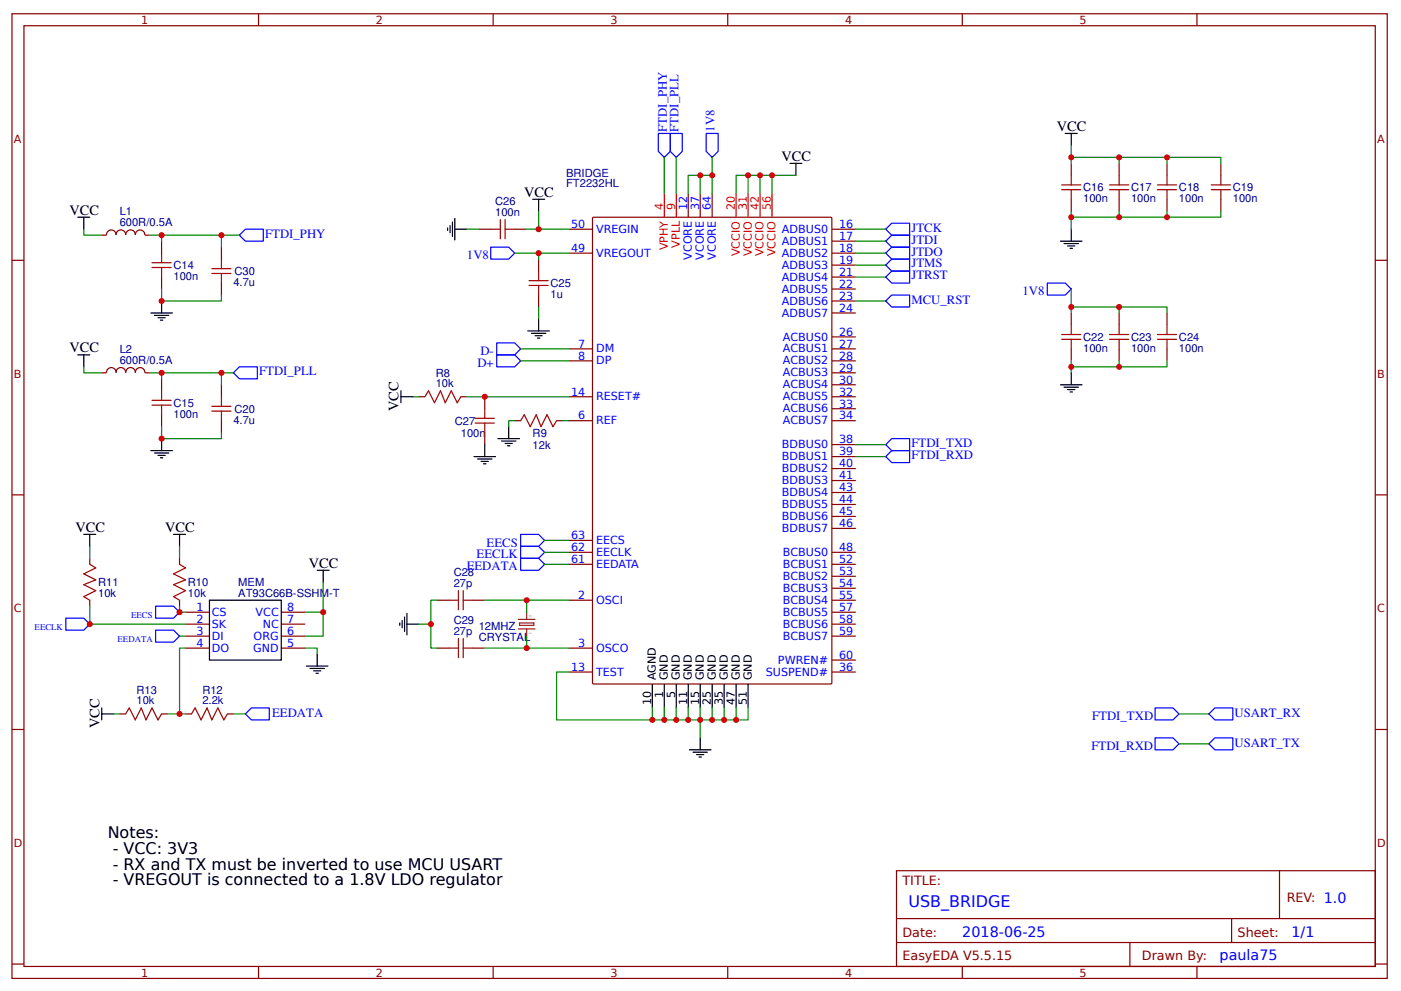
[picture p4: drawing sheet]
<svg xmlns="http://www.w3.org/2000/svg" width="310mm" height="219mm" viewBox="0 0 310 219" stroke-linecap="round" stroke-linejoin="round" font-family="sans-serif">
<g fill="none" stroke="#800" stroke-width=".26">
<path d="M2.6 3h304.1v213.3h-304.1zM5.3 5.7h298.7v208h-298.7zM57.1 3v2.7M109 3v2.7M160.9 3v2.7M212.7 3v2.7M264.6 3v2.7M236.8 36.1v2.7M247.4 36.1v2.7M258 36.1v2.7M269.9 36.1v2.7M2.6 57.5h2.7"/>
<path d="M22.5 52h1M27.8 52a1.06 1.06 0 0 0-1.1-1.2 1.06 1.06 0 0 0-1 1.2 1.06 1.06 0 0 0-1.1-1.2 1.06 1.06 0 0 0-1.1 1.2M27.8 52a1.06 1.06 0 0 1 1.1-1.2 1.06 1.06 0 0 1 1 1.2M29.9 52a1.04 1.04 0 0 1 1.1-1.2 1.04 1.04 0 0 1 1 1.2M32 52h1.1M35.7 53.3v2.7M48.9 54.6v2.7M105.8 50.7h2.7M113.8 50.7h2.6M119.1 57.3v2.6M125.7 50.7h5.3M125.7 56h5.3"/>
<path d="M131.1 48.1l52.5-.1 .2 .2 .1 102.7-.1 .3h-52.6l-.2-.1v-102.8zM152.1 42.7v5.3M154.8 42.7v5.3M157.4 42.7v5.3M183.9 50.7h5.3M183.9 53.3h5.3M183.9 56h5.3M183.9 58.6h5.3M236.8 44.1v2.6M247.4 44.1v2.6M258 44.1v2.6M269.9 44.1v2.6"/>
<path d="M304 57.5h2.7M35.7 61.3v2.6M48.9 62.6v2.6M119.1 65.2v2.7M125.7 77.1h5.3M125.7 79.8h5.3M183.9 77.1h5.3M183.9 79.8h5.3M183.9 61.3h5.3M183.9 63.9h5.3M183.9 66.5h5.3M183.9 69.2h5.3"/>
<path d="M183.9 74.5h5.3M236.8 69.2v2.6M236.8 77.1v2.7M247.4 69.2v2.6M247.4 77.1v2.7M258 69.2v2.6M258 77.1v2.7M27.8 82.4a1.06 1.06 0 0 0-1.1-1.1 1.06 1.06 0 0 0-1 1.1 1.06 1.06 0 0 0-1.1-1.1 1.06 1.06 0 0 0-1.1 1.1h-1M27.8 82.4a1.06 1.06 0 0 1 1.1-1.1 1.06 1.06 0 0 1 1 1.1M29.9 82.4a1.04 1.04 0 0 1 1.1-1.1 1.04 1.04 0 0 1 1 1.1h1.1M35.7 83.7v2.7M35.7 91.7v2.6"/>
<path d="M48.9 85.1v2.6M48.9 93v2.6M92.6 87.7h1.3M101.9 87.7h1.3M107.2 87.7v2.7M107.2 95.6v2.7M113.8 93h1.3M123 93h1.4M125.7 93h5.3M125.7 87.7h5.3M183.9 93h5.3M183.9 87.7h5.3"/>
<path d="M183.9 82.4h5.3M183.9 85.1h5.3M183.9 90.4h5.3M183.9 98.3h5.3M2.6 109.4h2.7M125.7 119.5h5.3M183.9 100.9h5.3M183.9 103.6h5.3M183.9 106.2h5.3M183.9 108.9h5.3M183.9 111.5h5.3M183.9 114.2h5.3"/>
<path d="M183.9 116.8h5.3M304 109.4h2.7M19.8 123.4v1.4M19.8 132.7v1.3M39.7 123.4v1.4M39.7 132.7v1.3M41 135.3h5.3M41 138h5.3M62.2 135.3h5.3M62.2 138h5.3M96.6 132.7h2.6M104.5 132.7h2.7"/>
<path d="M125.7 132.7h5.3M125.7 122.1h5.3M125.7 124.8h5.3M183.9 132.7h5.3M183.9 122.1h5.3M183.9 124.8h5.3M183.9 127.4h5.3M183.9 130h5.3M183.9 135.3h5.3M183.9 138h5.3M26.5 157.8h1.3M35.7 157.8h1.3"/>
<path d="M41 143.3h5.3M41 140.6h5.3M41 157.8h1.3M50.3 157.8h1.3M62.2 143.3h5.3M62.2 140.6h5.3M96.6 143.3h2.6M104.5 143.3h2.7M125.7 143.3h5.3M125.7 148.6h5.3M183.9 148.6h5.3M183.9 140.6h5.3"/>
<path d="M183.9 145.9h5.3M2.6 161.3h2.7M304 161.3h2.7M198.2 192.5h105.8v21.2h-105.8zM282.8 192.5v10.6M2.6 213.1h2.7M57.1 213.7v2.6M109 213.7v2.6M160.9 213.7v2.6M198.2 203.1h105.8M198.2 208.4h105.8M212.7 213.7v2.6"/>
<path d="M249.8 208.4v5.3M264.6 213.7v2.6M272.3 203.1v5.3M304 213.1h2.7"/>
</g>
<g fill="none" stroke="#000" stroke-width=".26">
<path d="M174.6 36.1h2.7M175.9 36.1v2.7M235.5 29.5h2.6M236.8 29.5v2.6M17.2 48h2.6M18.5 48v2.7M99 50.4v.5M99.5 49.9v1.6M100 49.1v3.2M100.5 50.7h2.7M100.5 48.3v4.7M117.7 44.1h2.7"/>
<path d="M119.1 44.1v2.6M234.4 53.3h4.8M235.2 53.8h3.2M236 54.4h1.6M236.5 54.9h.6M236.8 50.7v2.6M17.2 78.4h2.6M18.5 78.4v2.7M33.3 69.2h4.8M34.1 69.7h3.2M34.9 70.2h1.6M35.5 70.8h.5"/>
<path d="M35.7 66.5v2.7M116.7 73.2h4.7M117.5 73.7h3.1M118.3 74.2h1.6M118.8 74.7h.5M119.1 70.5v2.7M33.3 99.6h4.8M35.7 97v2.6M88.6 87.7h2.7M88.6 86.4v2.6M107.2 98.3v2.6M110.1 97h4.7"/>
<path d="M110.9 97.5h3.1M111.7 98h1.5M112.2 98.6h.5M112.4 94.3v2.7M234.4 85.1h4.8M235.2 85.6h3.2M236 86.1h1.6M236.5 86.7h.6M236.8 82.4v2.7M18.5 118.1h2.7M19.8 118.1v2.7M34.1 100.1h3.2"/>
<path d="M34.9 100.7h1.6M35.5 101.2h.5M38.4 118.1h2.6M39.7 118.1v2.7M104.8 100.9h4.7M105.6 101.5h3.1M106.4 102h1.5M106.9 102.5h.5M46.3 132.7h15.9v13.2h-15.9zM70.1 126.1h2.7M71.4 126.1v2.6M88.4 137.7v.5"/>
<path d="M88.9 137.2v1.6M89.4 136.4v3.2M90 138h2.6M90 135.6v4.8M22.5 157.8h2.6M22.5 156.5v2.6M67.7 147.2h4.8M68.5 147.8h3.2M69.3 148.3h1.6M69.8 148.8h.6M70.1 144.6v2.6M144.2 151.2v5.3"/>
<path d="M146.8 151.2v5.3M149.5 151.2v5.3M152.1 151.2v5.3M154.8 151.2v5.3M157.4 151.2v5.3M160.1 151.2v5.3M162.7 151.2v5.3M165.4 151.2v5.3M152.4 165.8h4.8M153.2 166.3h3.2M154 166.8h1.6M154.5 167.3h.5"/>
<path d="M154.8 163.1v2.7"/>
</g>
<path d="M146.8 42.7v5.3M149.5 42.7v5.3M162.7 42.7v5.3M165.4 42.7v5.3M168 42.7v5.3M170.7 42.7v5.3" fill="none" stroke="#f00" stroke-width=".26"/>
<g fill="none" stroke="#080" stroke-width=".26">
<path d="M146.8 34.8v7.9M149.5 34.8v7.9M154.8 38.8h-2.7v3.9M157.4 34.8v4M165.4 38.8v3.9M168 38.8v3.9M170.7 38.8v3.9M175.9 38.8h-13.2v3.9M236.8 34.8h33.1v1.3M236.8 32.1v4M247.4 34.8v1.3M258 34.8v1.3"/>
<path d="M18.5 50.7v1.3h4M33.1 52h2.6v1.3M35.7 52h13.2v2.6M48.9 52h4M103.2 50.7h2.6M113.8 56h11.9M116.4 50.7h2.7M119.1 46.7v4h6.6M119.1 56v1.3M154.8 42.7v-3.9h2.6v3.9M189.2 50.7h6.6M189.2 53.3h6.6"/>
<path d="M189.2 56h6.6M189.2 58.6h6.6M236.8 46.7v1.3M247.4 46.7v1.3M258 46.7v1.3M269.9 46.7v1.3h-33.1v2.7M35.7 63.9v2.6h13.2v-1.3M115.1 77.1h10.6M115.1 79.8h10.6M119.1 67.9v2.6M189.2 61.3h6.6M189.2 66.5h6.6"/>
<path d="M236.8 67.9h21.2v1.3M236.8 63.9v5.3M236.8 79.8v1.3M247.4 67.9v1.3M247.4 79.8v1.3M258 79.8v1.3h-21.2v1.3M18.5 81.1v1.3h4M33.1 82.4h2.6v1.3M35.7 94.3v2.7h13.2v-1.4M35.7 82.4h13.2M51.6 82.4h-2.7v2.7M91.3 87.7h1.3"/>
<path d="M103.2 87.7h22.5M113.8 93h-1.4v1.3M124.4 93h1.3M189.2 98.3h6.6M120.4 119.5h5.3M189.2 100.9h6.6M19.8 134v4h21.2M19.8 120.8v2.6M39.7 134v1.3h1.3M39.7 120.8v2.6M71.4 128.7v6.6h-3.9M71.4 135.3v5.3h-3.9"/>
<path d="M92.6 138h2.6M96.6 132.7h-1.4v10.6h1.4M107.2 132.7h9.2M120.4 122.1h5.3M120.4 124.8h5.3M125.7 132.7h-9.3v2.6M25.1 157.8h1.4M39.7 140.6h1.3M39.7 157.8h1.3M41 143.3h-1.3v14.5h-2.7M51.6 157.8h2.6M67.5 143.3h2.6v1.3"/>
<path d="M107.2 143.3h9.2M116.4 140.6v2.7h9.3M125.7 148.6h-2.7v10.5h21.2M144.2 156.5v2.6h21.2v-2.6M146.8 156.5v2.6M149.5 156.5v2.6M152.1 156.5v2.6M154.8 156.5v6.6M157.4 156.5v2.6M160.1 156.5v2.6M162.7 156.5v2.6M260.6 157.8h6.6"/>
<path d="M260.6 164.4h6.6"/>
</g>
<g fill="none" stroke="#00f" stroke-width=".26">
<path d="M145.5 29.5h2.7v4l-1.4 1.3-1.3-1.3zM148.2 29.5h2.6v4l-1.3 1.3-1.3-1.3zM156.1 29.5h2.6v4l-1.3 1.3-1.3-1.3zM52.9 52l1.3-1.3h4v2.6h-4zM108.5 54.6h3.9l1.4 1.4-1.4 1.3h-3.9zM195.8 53.3l1.3-1.3h4v2.6h-4zM195.8 56l1.3-1.4h4v2.7h-4zM197.1 49.3h4v2.7h-4l-1.3-1.3zM197.1 57.3h4v2.6h-4l-1.3-1.3zM197.1 59.9h4v2.7h-4l-1.3-1.3zM109.8 75.8h4l1.3 1.3-1.3 1.3h-4zM109.8 78.4h4l1.3 1.4-1.3 1.3h-4z"/>
<path d="M195.8 66.5l1.3-1.3h4v2.7h-4zM231.5 62.6h4l1.3 1.3-1.3 1.3h-4zM51.6 82.4l1.3-1.3h4v2.6h-4zM195.8 98.3l1.3-1.3h4v2.6h-4zM115.1 118.1h4l1.3 1.4-1.3 1.3h-4zM195.8 100.9l1.3-1.3h4v2.7h-4zM14.6 136.7h3.9l1.3 1.3-1.3 1.3h-3.9zM34.4 134h4l1.3 1.3-1.3 1.4h-4zM34.4 139.3h4l1.3 1.3-1.3 1.3h-4zM115.1 120.8h4l1.3 1.3-1.3 1.3h-4zM115.1 123.4h4l1.3 1.4-1.3 1.3h-4zM54.2 157.8l1.4-1.3h3.9v2.6h-3.9z"/>
<path d="M255.3 156.5h4l1.3 1.3-1.3 1.3h-4zM267.2 157.8l1.4-1.3h3.9v2.6h-3.9zM255.3 163.1h4l1.3 1.3-1.3 1.4h-4zM267.2 164.4l1.4-1.3h3.9v2.7h-3.9z"/>
</g>
<g fill="none" stroke="#a00000" stroke-width=".26">
<path d="M236.8 38.8v2.1M247.4 38.8v2.1M258 38.8v2.1M269.9 38.8v2.1M33.6 59.1h4.2M33.6 58.1h4.2M35.7 56v2.1M35.7 59.1v2.2M46.8 59.4h4.3M48.9 57.3v2.1M108.5 50.7h2.1M110.6 48.6v4.2"/>
<path d="M111.7 48.6v4.2M111.7 50.7h2.1M119.1 59.9v2.1M234.7 41.9h4.2M234.7 40.9h4.2M236.8 41.9v2.2M245.3 41.9h4.2M245.3 40.9h4.2M247.4 41.9v2.2M255.9 41.9h4.2M255.9 40.9h4.2M258 41.9v2.2"/>
<path d="M267.8 41.9h4.2M267.8 40.9h4.2M269.9 41.9v2.2M46.8 60.5h4.3M48.9 60.5v2.1M116.9 63.1h4.3M116.9 62h4.3M119.1 63.1v2.1M234.7 75h4.2M234.7 74h4.2M236.8 71.8v2.2M236.8 75v2.1"/>
<path d="M245.3 75h4.2M245.3 74h4.2M247.4 71.8v2.2M247.4 75v2.1M255.9 75h4.2M255.9 74h4.2M258 71.8v2.2M258 75v2.1M33.6 89.6h4.2M33.6 88.5h4.2M35.7 86.4v2.1M35.7 89.6v2.1"/>
<path d="M46.8 90.9h4.3M46.8 89.8h4.3M48.9 87.7v2.1M48.9 90.9v2.1M93.9 87.7l.8-1.3 1.3 2.6 1.4-2.6 1 2.6 1.3-2.6 1.4 2.6 .8-1.3M105 93.5h4.3M105 92.5h4.3M107.2 90.4v2.1M107.2 93.5v2.1M115.1 93l.8-1.3 1.3 2.6 1.3-2.6 1.1 2.6 1.3-2.6 1.3 2.6 .8-1.3M19.8 124.8l1.4 .7-2.7 1.4 2.7 1.3-2.7 1 2.7 1.4-2.7 1.3 1.3 .8M39.7 124.8l1.3 .7-2.6 1.4 2.6 1.3-2.6 1 2.6 1.4-2.6 1.3 1.3 .8"/>
<path d="M99.2 132.7h2.1M101.3 130.6v4.2M102.4 130.6v4.2M102.4 132.7h2.1M27.8 157.8l.8-1.3 1.3 2.6 1.3-2.6 1.1 2.6 1.3-2.6 1.3 2.6 .8-1.3M42.3 157.8l.8-1.3 1.3 2.6 1.4-2.6 1 2.6 1.4-2.6 1.3 2.6 .8-1.3M99.2 143.3h2.1M101.3 141.2v4.2M102.4 141.2v4.2M102.4 143.3h2.1"/>
</g>
<path d="M114.6 136.9h3.7M114.6 139h3.7M114.8 137.7h3.2v.5h-3.2zM116.4 135.3v1.6M116.4 139v1.6" fill="none" stroke="#8d2323" stroke-width=".26"/>
<g fill="#c00">
<circle cx="35.7" cy="66.5" r=".66"/>
<circle cx="35.7" cy="52" r=".66"/>
<circle cx="48.9" cy="52" r=".66"/>
<circle cx="35.7" cy="82.4" r=".66"/>
<circle cx="35.7" cy="97" r=".66"/>
<circle cx="39.7" cy="157.8" r=".66"/>
<circle cx="19.8" cy="138" r=".66"/>
<circle cx="95.3" cy="138" r=".66"/>
<circle cx="107.2" cy="87.7" r=".66"/>
<circle cx="144.2" cy="159.1" r=".66"/>
<circle cx="119.1" cy="50.7" r=".66"/>
<circle cx="247.4" cy="81.1" r=".66"/>
<circle cx="236.8" cy="67.9" r=".66"/>
<circle cx="258" cy="48" r=".66"/>
<circle cx="236.8" cy="48" r=".66"/>
<circle cx="247.4" cy="34.8" r=".66"/>
<circle cx="236.8" cy="34.8" r=".66"/>
<circle cx="157.4" cy="38.8" r=".66"/>
<circle cx="154.8" cy="38.8" r=".66"/>
<circle cx="168" cy="38.8" r=".66"/>
<circle cx="146.8" cy="159.1" r=".66"/>
<circle cx="152.1" cy="159.1" r=".66"/>
<circle cx="157.4" cy="159.1" r=".66"/>
<circle cx="162.7" cy="159.1" r=".66"/>
<circle cx="160.1" cy="159.1" r=".66"/>
<circle cx="154.8" cy="159.1" r=".66"/>
<circle cx="149.5" cy="159.1" r=".66"/>
<circle cx="165.4" cy="38.8" r=".66"/>
<circle cx="170.7" cy="38.8" r=".66"/>
<circle cx="258" cy="34.8" r=".66"/>
<circle cx="247.4" cy="48" r=".66"/>
<circle cx="247.4" cy="67.9" r=".66"/>
<circle cx="236.8" cy="81.1" r=".66"/>
<circle cx="119.1" cy="56" r=".66"/>
<circle cx="116.4" cy="132.7" r=".66"/>
<circle cx="116.4" cy="143.3" r=".66"/>
<circle cx="71.4" cy="135.3" r=".66"/>
<circle cx="39.7" cy="135.3" r=".66"/>
<circle cx="48.9" cy="82.4" r=".66"/>
</g>
<g font-size="3.5">
<text x="23.8" y="185.2">Notes:</text>
<text x="24.9" y="188.7">- VCC: 3V3</text>
<text x="24.9" y="192.2">- RX and TX must be inverted to use MCU USART</text>
<text x="24.9" y="195.7">- VREGOUT is connected to a 1.8V LDO regulator</text>
</g>
<text font-size="3.5" fill="#00f" x="200.8" y="200.4">USB_BRIDGE</text>
<g font-size="3.2">
<text x="233.6" y="29">VCC</text>
<text x="172.8" y="35.6">VCC</text>
<text x="15.3" y="47.5">VCC</text>
<text x="115.9" y="43.5">VCC</text>
<text x="15.3" y="77.9">VCC</text>
<text x="88.1" y="90.9" transform="rotate(-90 88.1 90.9)">VCC</text>
<text x="16.7" y="117.6">VCC</text>
<text x="36.5" y="117.6">VCC</text>
<text x="68.3" y="125.5">VCC</text>
<text x="22" y="161" transform="rotate(-90 22 161)">VCC</text>
</g>
<g font-size="3.2" fill="#00f">
<text x="212.7" y="207">2018-06-25</text>
<text x="285.5" y="207">1/1</text>
<text x="269.6" y="212.3">paula75</text>
</g>
<g font-size="2.8" fill="#00f">
<text x="147.4" y="29.1" transform="rotate(-90 147.4 29.1)">FTDI_PHY</text>
<text x="150" y="29.1" transform="rotate(-90 150 29.1)">FTDI_PLL</text>
<text x="158" y="29.1" transform="rotate(-90 158 29.1)">1V8</text>
<text x="58.6" y="52.5">FTDI_PHY</text>
<text x="201.5" y="51.2">JTCK</text>
<text x="201.5" y="53.8">JTDI</text>
<text x="103.2" y="57.3">1V8</text>
<text x="201.5" y="56.5">JTDO</text>
<text x="201.5" y="59.1">JTMS</text>
<text x="201.5" y="61.8">JTRST</text>
<text x="226" y="65.3">1V8</text>
<text x="201.5" y="67.2">MCU_RST</text>
<text x="57.3" y="82.9">FTDI_PLL</text>
<text x="105.5" y="81.1">D+</text>
<text x="106.2" y="78.5">D-</text>
<text x="201.5" y="98.8">FTDI_TXD</text>
<text x="201.5" y="101.5">FTDI_RXD</text>
<text x="105.4" y="123.5">EECLK</text>
<text x="107.6" y="120.8">EECS</text>
<text x="103.2" y="126.1">EEDATA</text>
<text x="60.2" y="158.4">EEDATA</text>
<text x="241.4" y="159.1">FTDI_TXD</text>
<text x="272.9" y="158.5">USART_RX</text>
<text x="241.3" y="165.8">FTDI_RXD</text>
<text x="272.9" y="165.1">USART_TX</text>
</g>
<g font-size="2.8" fill="#800">
<text x="199.5" y="195.7">TITLE:</text>
<text x="284.4" y="199.4">REV: 1.0</text>
<text x="199.5" y="207">Date:</text>
<text x="273.6" y="207">Sheet:</text>
<text x="199.5" y="212.3">EasyEDA V5.5.15</text>
<text x="252.4" y="212.3">Drawn By:</text>
</g>
<g font-size="2.5" fill="#800">
<text x="31.2" y="5.3">1</text>
<text x="83.1" y="5.3">2</text>
<text x="134.9" y="5.3">3</text>
<text x="186.8" y="5.3">4</text>
<text x="238.7" y="5.3">5</text>
<text x="3" y="31.6">A</text>
<text x="304.4" y="31.6">A</text>
<text x="3" y="83.5">B</text>
<text x="304.4" y="83.5">B</text>
<text x="3" y="135.3">C</text>
<text x="304.4" y="135.3">C</text>
<text x="3" y="187.2">D</text>
<text x="304.4" y="187.2">D</text>
<text x="31.2" y="215.9">1</text>
<text x="83.1" y="215.9">2</text>
<text x="134.9" y="215.9">3</text>
<text x="186.8" y="215.9">4</text>
<text x="238.7" y="215.9">5</text>
</g>
<g font-size="2.5" fill="#000080">
<text x="125.1" y="41.4">FT2232HL</text>
<text x="125.1" y="39">BRIDGE</text>
<text x="26.5" y="47.6">L1</text>
<text x="109.5" y="47.8">100n</text>
<text x="109.5" y="45.4">C26</text>
<text x="239.4" y="44.7">100n</text>
<text x="239.4" y="42.3">C16</text>
<text x="250" y="44.7">100n</text>
<text x="250" y="42.3">C17</text>
<text x="260.6" y="44.7">100n</text>
<text x="260.6" y="42.3">C18</text>
<text x="272.5" y="44.7">100n</text>
<text x="272.5" y="42.3">C19</text>
<text x="26.5" y="50">600R/0.5A</text>
<text x="38.4" y="59.5">C14</text>
<text x="38.4" y="61.9">100n</text>
<text x="51.6" y="63.2">4.7u</text>
<text x="51.9" y="60.9">C30</text>
<text x="121.7" y="65.8">1u</text>
<text x="121.7" y="63.4">C25</text>
<text x="239.4" y="77.8">100n</text>
<text x="239.4" y="75.3">C22</text>
<text x="250" y="77.8">100n</text>
<text x="250" y="75.3">C23</text>
<text x="260.6" y="77.8">100n</text>
<text x="260.6" y="75.3">C24</text>
<text x="26.5" y="80.5">600R/0.5A</text>
<text x="26.5" y="78">L2</text>
<text x="96.3" y="83.3">R8</text>
<text x="38.4" y="89.9">C15</text>
<text x="96.3" y="85.6">10k</text>
<text x="38.4" y="92.3">100n</text>
<text x="51.6" y="93.7">4.7u</text>
<text x="51.9" y="91.3">C20</text>
<text x="100.5" y="93.9">C27</text>
<text x="101.9" y="96.6">100n</text>
<text x="117.7" y="99.2">12k</text>
<text x="117.7" y="96.6">R9</text>
<text x="21.7" y="132">10k</text>
<text x="21.7" y="129.6">R11</text>
<text x="41.5" y="132">10k</text>
<text x="41.5" y="129.6">R10</text>
<text x="52.7" y="131.9">AT93C66B-SSHM-T</text>
<text x="52.7" y="129.6">MEM</text>
<text x="100.3" y="129.8">27p</text>
<text x="100.3" y="127.4">C28</text>
<text x="100.3" y="140.4">27p</text>
<text x="100.3" y="138">C29</text>
<text x="105.8" y="141.8">CRYSTAL</text>
<text x="105.8" y="139.2">12MHZ</text>
<text x="30.2" y="155.7">10k</text>
<text x="30.2" y="153.4">R13</text>
<text x="44.7" y="155.7">2.2k</text>
<text x="44.7" y="153.4">R12</text>
</g>
<g font-size="2.5" fill="#f00">
<text x="146.6" y="46.4" transform="rotate(-90 146.6 46.4)">4</text>
<text x="149.2" y="46.4" transform="rotate(-90 149.2 46.4)">9</text>
<text x="162.5" y="46.4" transform="rotate(-90 162.5 46.4)">20</text>
<text x="165.1" y="46.4" transform="rotate(-90 165.1 46.4)">31</text>
<text x="167.7" y="46.4" transform="rotate(-90 167.7 46.4)">42</text>
<text x="170.4" y="46.4" transform="rotate(-90 170.4 46.4)">56</text>
<text x="147.6" y="55.4" transform="rotate(-90 147.6 55.4)">VPHY</text>
<text x="150.3" y="54.7" transform="rotate(-90 150.3 54.7)">VPLL</text>
<text x="163.5" y="56.6" transform="rotate(-90 163.5 56.6)">VCCIO</text>
<text x="166.2" y="56.6" transform="rotate(-90 166.2 56.6)">VCCIO</text>
<text x="168.8" y="56.6" transform="rotate(-90 168.8 56.6)">VCCIO</text>
<text x="171.4" y="56.6" transform="rotate(-90 171.4 56.6)">VCCIO</text>
</g>
<g font-size="2.5" fill="#00f">
<text x="151.9" y="46.4" transform="rotate(-90 151.9 46.4)">12</text>
<text x="154.5" y="46.4" transform="rotate(-90 154.5 46.4)">37</text>
<text x="157.2" y="46.4" transform="rotate(-90 157.2 46.4)">64</text>
<text x="126.2" y="50.4">50</text>
<text x="131.8" y="51.5">VREGIN</text>
<text x="172.9" y="51.5">ADBUS0</text>
<text x="185.5" y="50.4">16</text>
<text x="185.5" y="53">17</text>
<text x="126.2" y="55.7">49</text>
<text x="131.8" y="56.8">VREGOUT</text>
<text x="152.9" y="57.5" transform="rotate(-90 152.9 57.5)">VCORE</text>
<text x="155.6" y="57.5" transform="rotate(-90 155.6 57.5)">VCORE</text>
<text x="158.2" y="57.5" transform="rotate(-90 158.2 57.5)">VCORE</text>
<text x="172.9" y="54.1">ADBUS1</text>
<text x="172.9" y="56.8">ADBUS2</text>
<text x="172.9" y="59.4">ADBUS3</text>
<text x="185.5" y="55.7">18</text>
<text x="185.5" y="58.3">19</text>
<text x="172.9" y="62">ADBUS4</text>
<text x="172.9" y="64.7">ADBUS5</text>
<text x="185.5" y="61">21</text>
<text x="185.5" y="63.6">22</text>
<text x="172.9" y="67.3">ADBUS6</text>
<text x="172.9" y="70">ADBUS7</text>
<text x="185.5" y="66.3">23</text>
<text x="185.5" y="68.9">24</text>
<text x="127.8" y="76.9">7</text>
<text x="131.8" y="77.9">DM</text>
<text x="173.1" y="75.3">ACBUS0</text>
<text x="173.1" y="77.9">ACBUS1</text>
<text x="185.5" y="74.2">26</text>
<text x="185.5" y="76.9">27</text>
<text x="127.8" y="79.5">8</text>
<text x="131.8" y="80.6">DP</text>
<text x="173.1" y="80.6">ACBUS2</text>
<text x="173.1" y="83.2">ACBUS3</text>
<text x="185.5" y="79.5">28</text>
<text x="185.5" y="82.2">29</text>
<text x="126.2" y="87.4">14</text>
<text x="131.8" y="88.5">RESET#</text>
<text x="173.1" y="85.9">ACBUS4</text>
<text x="173.1" y="88.5">ACBUS5</text>
<text x="185.5" y="84.8">30</text>
<text x="185.5" y="87.4">32</text>
<text x="127.8" y="92.7">6</text>
<text x="131.8" y="93.8">REF</text>
<text x="173.1" y="91.1">ACBUS6</text>
<text x="173.1" y="93.8">ACBUS7</text>
<text x="185.5" y="90.1">33</text>
<text x="185.5" y="92.7">34</text>
<text x="172.9" y="99.1">BDBUS0</text>
<text x="172.9" y="101.7">BDBUS1</text>
<text x="185.5" y="98">38</text>
<text x="185.5" y="100.7">39</text>
<text x="172.9" y="104.4">BDBUS2</text>
<text x="172.9" y="107">BDBUS3</text>
<text x="185.5" y="103.3">40</text>
<text x="185.5" y="106">41</text>
<text x="172.9" y="109.7">BDBUS4</text>
<text x="172.9" y="112.3">BDBUS5</text>
<text x="185.5" y="108.6">43</text>
<text x="185.5" y="111.3">44</text>
<text x="185.5" y="113.9">45</text>
<text x="126.2" y="119.2">63</text>
<text x="172.9" y="115">BDBUS6</text>
<text x="172.9" y="117.6">BDBUS7</text>
<text x="185.5" y="116.5">46</text>
<text x="126.2" y="121.8">62</text>
<text x="126.2" y="124.5">61</text>
<text x="131.8" y="122.9">EECLK</text>
<text x="131.8" y="125.5">EEDATA</text>
<text x="131.8" y="120.3">EECS</text>
<text x="173.1" y="122.9">BCBUS0</text>
<text x="173.1" y="125.5">BCBUS1</text>
<text x="185.5" y="121.8">48</text>
<text x="185.5" y="124.5">52</text>
<text x="173.1" y="128.2">BCBUS2</text>
<text x="173.1" y="130.8">BCBUS3</text>
<text x="185.5" y="127.1">53</text>
<text x="185.5" y="129.8">54</text>
<text x="43.4" y="135.1">1</text>
<text x="43.4" y="137.7">2</text>
<text x="46.8" y="136.1">CS</text>
<text x="56.5" y="136.1">VCC</text>
<text x="63.5" y="137.7">7</text>
<text x="63.5" y="135.1">8</text>
<text x="127.8" y="132.4">2</text>
<text x="131.8" y="133.5">OSCI</text>
<text x="173.1" y="133.5">BCBUS4</text>
<text x="173.1" y="136.1">BCBUS5</text>
<text x="185.5" y="132.4">55</text>
<text x="185.5" y="135.1">57</text>
<text x="185.5" y="137.7">58</text>
<text x="43.4" y="140.4">3</text>
<text x="43.4" y="143">4</text>
<text x="46.8" y="138.8">SK</text>
<text x="46.8" y="141.4">DI</text>
<text x="56.1" y="141.4">ORG</text>
<text x="58.1" y="138.8">NC</text>
<text x="63.5" y="143">5</text>
<text x="63.5" y="140.4">6</text>
<text x="127.8" y="143">3</text>
<text x="173.1" y="138.8">BCBUS6</text>
<text x="173.1" y="141.4">BCBUS7</text>
<text x="185.5" y="140.4">59</text>
<text x="46.8" y="144.1">DO</text>
<text x="56" y="144.1">GND</text>
<text x="126.2" y="148.3">13</text>
<text x="131.8" y="144.1">OSCO</text>
<text x="131.8" y="149.4">TEST</text>
<text x="169.3" y="149.4">SUSPEND#</text>
<text x="172" y="146.7">PWREN#</text>
<text x="185.5" y="148.3">36</text>
<text x="185.5" y="145.7">60</text>
</g>
<g font-size="2.5">
<text x="143.9" y="155.9" transform="rotate(-90 143.9 155.9)">10</text>
<text x="145" y="150.4" transform="rotate(-90 145 150.4)">AGND</text>
<text x="146.6" y="154.4" transform="rotate(-90 146.6 154.4)">1</text>
<text x="147.6" y="150.4" transform="rotate(-90 147.6 150.4)">GND</text>
<text x="149.2" y="154.4" transform="rotate(-90 149.2 154.4)">5</text>
<text x="150.3" y="150.4" transform="rotate(-90 150.3 150.4)">GND</text>
<text x="151.9" y="155.9" transform="rotate(-90 151.9 155.9)">11</text>
<text x="152.9" y="150.4" transform="rotate(-90 152.9 150.4)">GND</text>
<text x="154.5" y="155.9" transform="rotate(-90 154.5 155.9)">15</text>
<text x="155.6" y="150.4" transform="rotate(-90 155.6 150.4)">GND</text>
<text x="157.2" y="155.9" transform="rotate(-90 157.2 155.9)">25</text>
<text x="158.2" y="150.4" transform="rotate(-90 158.2 150.4)">GND</text>
<text x="159.8" y="155.9" transform="rotate(-90 159.8 155.9)">35</text>
<text x="160.9" y="150.4" transform="rotate(-90 160.9 150.4)">GND</text>
<text x="162.5" y="155.9" transform="rotate(-90 162.5 155.9)">47</text>
<text x="163.5" y="150.4" transform="rotate(-90 163.5 150.4)">GND</text>
<text x="165.1" y="155.9" transform="rotate(-90 165.1 155.9)">51</text>
<text x="166.2" y="150.4" transform="rotate(-90 166.2 150.4)">GND</text>
</g>
<g font-size="1.9" fill="#00f">
<text x="29" y="136.7">EECS</text>
<text x="7.7" y="139.3">EECLK</text>
<text x="26" y="142">EEDATA</text>
</g>
<g font-size=".8" fill="#238d23">
<text x="117.5" y="136.4" transform="rotate(-90 117.5 136.4)">2</text>
<text x="117.5" y="140.1" transform="rotate(-90 117.5 140.1)">1</text>
</g>
</svg>
